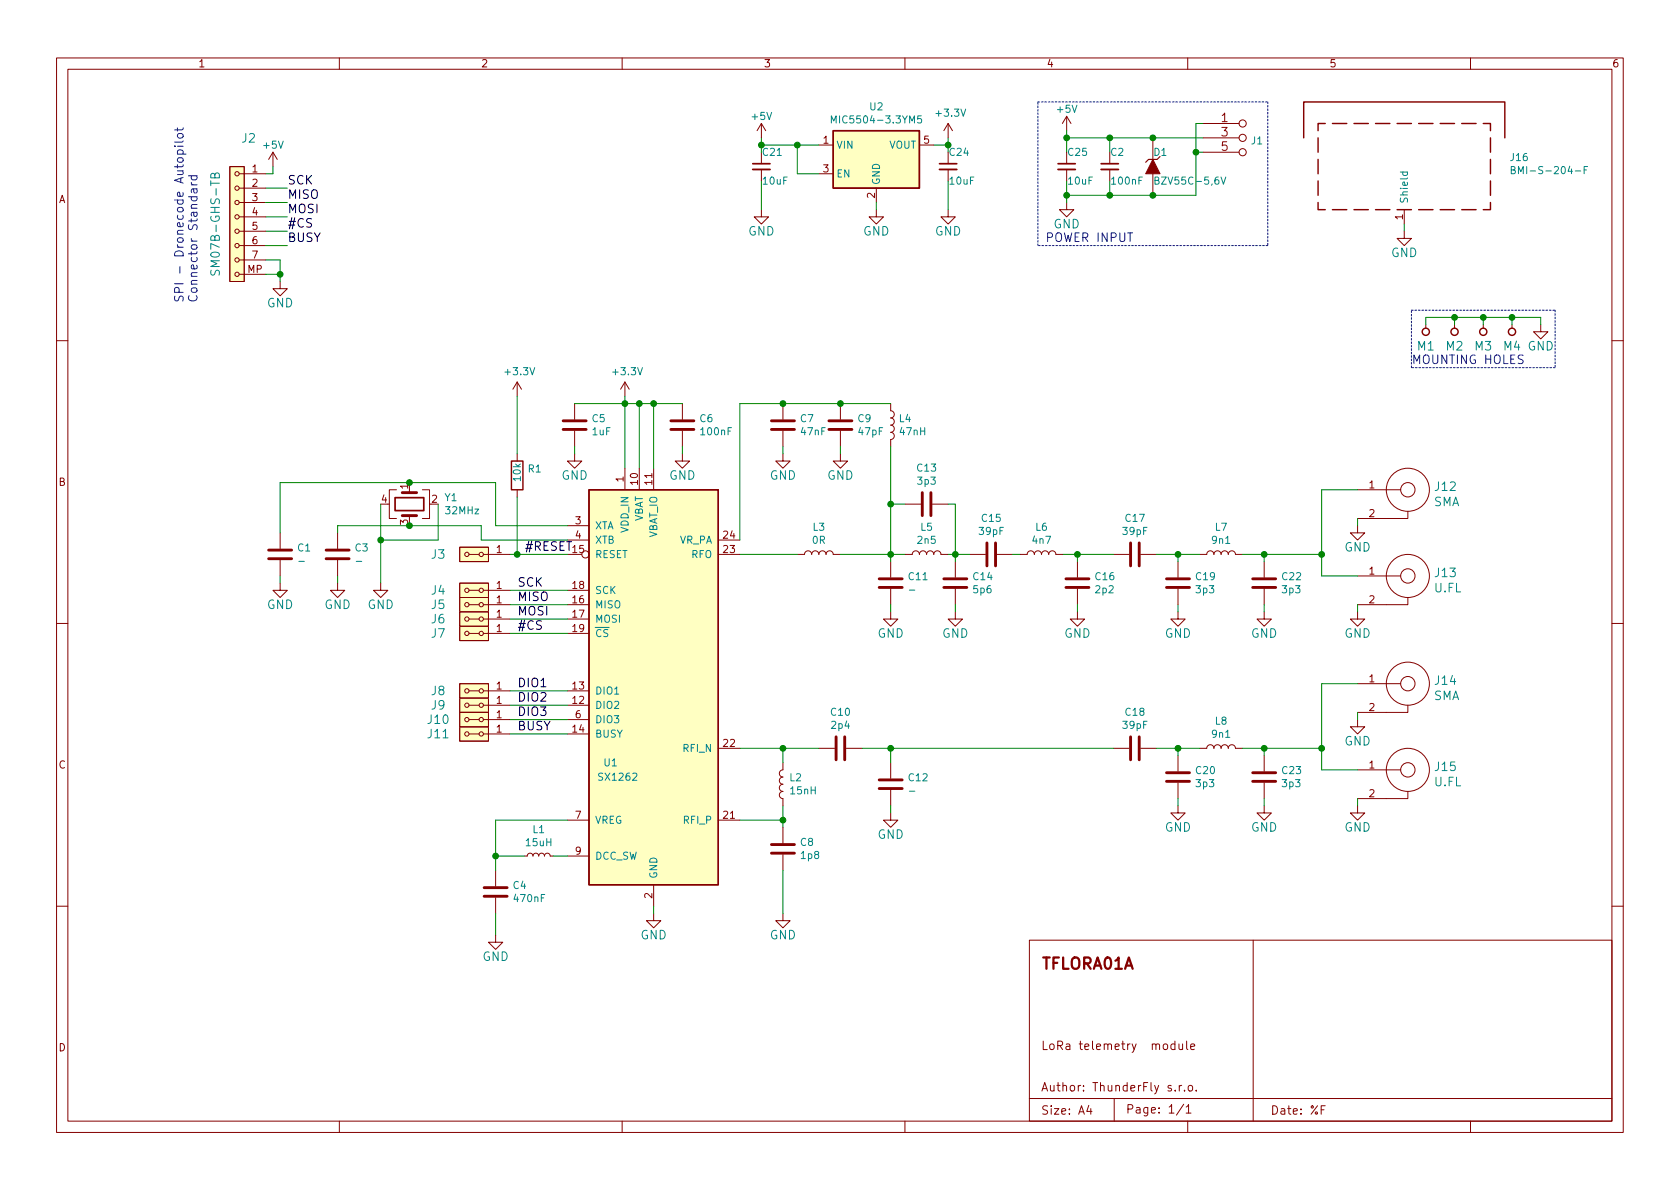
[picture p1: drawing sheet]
<svg xmlns="http://www.w3.org/2000/svg" width="297mm" height="210mm" viewBox="0 0 297 210" stroke-linecap="round" stroke-linejoin="round" font-family="sans-serif">
<g fill="none" stroke="#840000" stroke-width=".18">
<path d="M10 10.2h277v190.1h-277zM12 12.2h273v186.1h-273zM60 10.2v2M110 10.2v2M160 10.2v2M210 10.2v2M260 10.2v2M40.6 29.5h2.6v20.3h-2.6zM42.3 38.3h4.7M42.3 35.8h4.7M42.3 33.3h4.7M42.3 30.7h4.7"/>
<path d="M48.3 26.9l-.8 1.3M48.3 26.9v2.6M48.3 26.9l.7 1.3M134.6 37.1v1.2h1.3l-1.3 1.3-1.3-1.3h1.3M134.6 21.8v2.6M134.6 26.9v2.1M134.6 30v2M134.6 21.8l-.7 1.3M134.6 21.8l.8 1.3M144.8 30.7h2.5M144.8 25.6h2.5M154.9 37.1v1.2h1.3l-1.3 1.3-1.2-1.3h1.2"/>
<path d="M154.9 33.3v2.5M162.6 25.6h2.5M167.6 37.1v1.2h1.3l-1.3 1.3-1.2-1.3h1.2M167.6 21.8v2.6M167.6 26.9v2.1M167.6 30v2M167.6 21.8l-.7 1.3M167.6 21.8l.8 1.3M188.6 35.8v1.3h1.3l-1.3 1.2-1.3-1.2h1.3M188.6 20.6v2.5M188.6 26.9v2.1M188.6 30v2"/>
<path d="M188.6 20.6l-.8 1.2M188.6 20.6l.8 1.2M196.2 26.9v2.1M196.2 30v2M203.8 24.4v3.8M203.8 30.7v3.8M212.7 21.8h6.4M212.7 24.4h6.4M212.7 26.9h6.4M248.3 37.1v2.5M42.3 48.5h4.7M42.3 46h4.7"/>
<path d="M42.3 43.4h4.7M42.3 40.9h4.7M49.5 49.8v1.2h1.3l-1.3 1.3-1.2-1.3h1.2M248.3 40.9v1.3h1.3l-1.3 1.2-1.3-1.2h1.3M252.1 57.4v.6M257.2 57.4v.6M262.3 57.4v.6M267.3 57.4v.6M272.4 57.4v1.3h1.3l-1.3 1.2-1.3-1.2h1.3M10 60.2h2M91.4 67.6l-.7 1.2M91.4 67.6v2.5"/>
<path d="M91.4 67.6l.8 1.2M101.6 71.4v2.8M101.6 76.2v2.8M110.5 67.6v2.5M110.5 67.6l-.8 1.2M110.5 67.6l.8 1.2M120.6 71.4v2.8M120.6 76.2v2.8M138.4 71.4v2.8M138.4 76.2v2.8M148.6 71.4v2.8M148.6 76.2v2.8"/>
<path d="M157.5 71.4v1.2a.64 .64 0 0 1 .6 .7 .64 .64 0 0 1-.6 .6 .64 .64 0 0 1 .6 .6 .64 .64 0 0 1-.6 .7 .64 .64 0 0 1 .6 .6 .64 .64 0 0 1-.6 .6 .64 .64 0 0 1 .6 .7 .64 .64 0 0 1-.6 .6v1.3M285 60.2h2M49.5 94.2v2.8M49.5 99.1v2.7M59.7 94.2v2.8M59.7 99.1v2.7M70.1 86.6h-1.3v5.1h1.3M72.4 86.6v.5M72.4 91.2v.5M74.7 86.6h1.2v5.1h-1.2M81.3 96.8h5.1v2.5h-5.1zM82.9 98h1.8"/>
<path d="M85.5 98h4.7M91.4 80.3v1.2M91.4 86.6v1.3M100.3 98h2.6M100.3 95.5h3.8M100.3 93h3.8M101.6 80.3v1.2h1.3l-1.3 1.3-1.3-1.3h1.3M110.5 82.8v3.8M113 82.8v3.8M115.6 82.8v3.8M120.6 80.3v1.2h1.3l-1.3 1.3-1.2-1.3h1.2M127 98h3.8"/>
<path d="M127 95.5h3.8M138.4 80.3v1.2h1.3l-1.3 1.3-1.2-1.3h1.2M141 98h1.2a.64 .64 0 0 1 .7-.6 .64 .64 0 0 1 .6 .6 .64 .64 0 0 1 .6-.6 .64 .64 0 0 1 .7 .6 .64 .64 0 0 1 .6-.6 .64 .64 0 0 1 .6 .6 .64 .64 0 0 1 .7-.6 .64 .64 0 0 1 .6 .6h1.3M148.6 80.3v1.2h1.3l-1.3 1.3-1.3-1.3h1.3M157.5 99.3v2.8M160 98h1.3a.64 .64 0 0 1 .6-.6 .64 .64 0 0 1 .7 .6 .64 .64 0 0 1 .6-.6 .64 .64 0 0 1 .6 .6 .64 .64 0 0 1 .7-.6 .64 .64 0 0 1 .6 .6 .64 .64 0 0 1 .6-.6 .64 .64 0 0 1 .7 .6h1.2M160 89.1h2.8M164.8 89.1h2.8M168.9 99.3v2.8M171.4 98h2.8M176.3 98h2.8M180.3 98h1.3a.64 .64 0 0 1 .6-.6 .64 .64 0 0 1 .7 .6 .64 .64 0 0 1 .6-.6 .64 .64 0 0 1 .6 .6 .64 .64 0 0 1 .7-.6 .64 .64 0 0 1 .6 .6 .64 .64 0 0 1 .7-.6 .64 .64 0 0 1 .6 .6h1.3"/>
<path d="M190.5 99.3v2.8M196.8 98h2.8M201.7 98h2.8M208.3 99.3v2.8M212.1 98h1.3a.64 .64 0 0 1 .6-.6 .64 .64 0 0 1 .6 .6 .64 .64 0 0 1 .7-.6 .64 .64 0 0 1 .6 .6 .64 .64 0 0 1 .6-.6 .64 .64 0 0 1 .7 .6 .64 .64 0 0 1 .6-.6 .64 .64 0 0 1 .6 .6h1.3M223.5 99.3v2.8M240 93v1.2h1.3l-1.3 1.3-1.2-1.3h1.2M240 86.6h7.6M248.9 90.4v1.3h-8.9M10 110.2h2M49.5 103.1v1.3h1.3l-1.3 1.3-1.2-1.3h1.2M59.7 103.1v1.3h1.3l-1.3 1.3-1.3-1.3h1.3"/>
<path d="M67.3 103.1v1.3h1.3l-1.3 1.3-1.3-1.3h1.3M81.3 110.7h5.1v2.6h-5.1zM81.3 105.7h5.1v2.5h-5.1zM81.3 108.2h5.1v2.5h-5.1zM81.3 103.1h5.1v2.6h-5.1zM82.9 106.9h1.8M82.9 109.5h1.8M82.9 104.4h1.8M82.9 112h1.8M85.5 106.9h4.7M85.5 109.5h4.7M85.5 104.4h4.7"/>
<path d="M85.5 112h4.7M100.3 106.9h3.8M100.3 109.5h3.8M100.3 104.4h3.8M100.3 112h3.8M157.5 108.2v1.3h1.2l-1.2 1.2-1.3-1.2h1.3M157.5 104.1v2.8M168.9 108.2v1.3h1.3l-1.3 1.2-1.3-1.2h1.3M168.9 104.1v2.8M190.5 108.2v1.3h1.3l-1.3 1.2-1.3-1.2h1.3M190.5 104.1v2.8M208.3 108.2v1.3h1.2l-1.2 1.2-1.3-1.2h1.3"/>
<path d="M208.3 104.1v2.8M223.5 108.2v1.3h1.3l-1.3 1.2-1.3-1.2h1.3M223.5 104.1v2.8M240 108.2v1.3h1.3l-1.3 1.2-1.2-1.2h1.2M240 101.8h7.6M248.9 105.7v1.2h-8.9M285 110.2h2M81.3 128.5h5.1v2.6h-5.1zM81.3 123.4h5.1v2.6h-5.1zM81.3 120.9h5.1v2.5h-5.1zM81.3 126h5.1v2.5h-5.1zM82.9 129.8h1.8"/>
<path d="M82.9 124.7h1.8M82.9 122.2h1.8M82.9 127.2h1.8M85.5 129.8h4.7M85.5 124.7h4.7M85.5 122.2h4.7M85.5 127.2h4.7M100.3 129.8h3.8M100.3 124.7h3.8M100.3 122.2h3.8M100.3 127.2h3.8M127 132.3h3.8"/>
<path d="M138.4 134.9v1.2a.64 .64 0 0 0-.6 .7 .64 .64 0 0 0 .6 .6 .64 .64 0 0 0-.6 .6 .64 .64 0 0 0 .6 .7 .64 .64 0 0 0-.6 .6 .64 .64 0 0 0 .6 .6 .64 .64 0 0 0-.6 .7 .64 .64 0 0 0 .6 .6v1.3M144.8 132.3h2.8M149.6 132.3h2.8M157.5 134.9v2.8M157.5 139.7v2.8M196.8 132.3h2.8M201.7 132.3h2.8M208.3 133.6v2.8M208.3 138.4v2.8M212.1 132.3h1.3a.64 .64 0 0 1 .6-.6 .64 .64 0 0 1 .6 .6 .64 .64 0 0 1 .7-.6 .64 .64 0 0 1 .6 .6 .64 .64 0 0 1 .6-.6 .64 .64 0 0 1 .7 .6 .64 .64 0 0 1 .6-.6 .64 .64 0 0 1 .6 .6h1.3M223.5 133.6v2.8M223.5 138.4v2.8"/>
<path d="M240 127.2v1.3h1.3l-1.3 1.3-1.2-1.3h1.2M240 136.1h7.6M240 120.9h7.6M248.9 139.9v1.3h-8.9M248.9 124.7v1.3h-8.9M87.6 153.9v2.8M87.6 158.7v2.8M92.7 151.4h.5l.2-.4 .3-.1 .4 .1 .1 .4 .2-.3 .3-.2 .4 .1 .1 .4 .3-.4 .4-.1 .2 .2 .2 .3 .1-.4 .4-.1 .3 .1 .2 .4h.5M100.3 145h3.8M100.3 151.4h3.8M115.6 156.5v3.8M127 145h3.8"/>
<path d="M138.4 146.3v2.8M138.4 151.1v2.8M157.5 143.8v1.2h1.2l-1.2 1.3-1.3-1.3h1.3M208.3 142.5v1.3h1.2l-1.2 1.2-1.3-1.2h1.3M223.5 142.5v1.3h1.3l-1.3 1.2-1.3-1.2h1.3M240 142.5v1.3h1.3l-1.3 1.2-1.2-1.2h1.2M10 160.2h2M87.6 165.3v1.3h1.3l-1.3 1.3-1.2-1.3h1.2M115.6 161.5v1.3h1.2l-1.2 1.3-1.3-1.3h1.3M138.4 161.5v1.3h1.3l-1.3 1.3-1.2-1.3h1.2M182 166.3h103v32h-103zM221.6 166.3v32"/>
<path d="M285 160.2h2M60 198.3v2M110 198.3v2M160 198.3v2M182 194.3h103M192.5 195.5l-.4 1h1M192.9 196v1M197 194.3v4M207.7 184.7l-.4-.1-.3 .3v.4l.2 .2h.5M207.7 184.1v1.5M207.8 192.8v.1M208.5 184.6v.9l.4 .1 .2-.1"/>
<path d="M208.5 191.9v1M208.9 191.9l-.3 .1-.1 .2M209.1 184.6v1M209.3 195.3l-1.3 1.9M209.4 192.8v.1M209.7 195.8l.4-.5v1.5M209.7 196.8h.9M209.8 184.1v1.3l.2 .2M210 198.3v2M210.2 192l.4-.1 .3 .3v.4l-.3 .3h-.4l-.1-.3v-.4zM210.5 185.1l.7-.1v-.3l-.5-.1-.2 .2 .1 .7h.6M211.5 192.8v.1"/>
<path d="M233.6 196.2h.5M234.3 195.5h-.7v1.5M260 198.3v2"/>
<circle cx="41.9" cy="30.7" r=".38"/>
<circle cx="41.9" cy="38.3" r=".38"/>
<circle cx="41.9" cy="35.8" r=".38"/>
<circle cx="41.9" cy="33.3" r=".38"/>
<circle cx="219.7" cy="21.8" r=".63"/>
<circle cx="219.7" cy="26.9" r=".63"/>
<circle cx="219.7" cy="24.4" r=".63"/>
<circle cx="41.9" cy="40.9" r=".38"/>
<circle cx="41.9" cy="43.4" r=".38"/>
<circle cx="41.9" cy="48.5" r=".38"/>
<circle cx="41.9" cy="46" r=".38"/>
<circle cx="82.6" cy="98" r=".38"/>
<circle cx="85.1" cy="98" r=".38"/>
<circle cx="103.5" cy="98" r=".63"/>
<circle cx="248.9" cy="86.6" r="3.8"/>
<circle cx="248.9" cy="86.6" r="1.27"/>
<circle cx="82.6" cy="109.5" r=".38"/>
<circle cx="82.6" cy="112" r=".38"/>
<circle cx="82.6" cy="106.9" r=".38"/>
<circle cx="82.6" cy="104.4" r=".38"/>
<circle cx="85.1" cy="104.4" r=".38"/>
<circle cx="85.1" cy="106.9" r=".38"/>
<circle cx="85.1" cy="109.5" r=".38"/>
<circle cx="85.1" cy="112" r=".38"/>
<circle cx="248.9" cy="101.8" r="3.8"/>
<circle cx="248.9" cy="101.8" r="1.27"/>
<circle cx="82.6" cy="129.8" r=".38"/>
<circle cx="82.6" cy="127.2" r=".38"/>
<circle cx="82.6" cy="122.2" r=".38"/>
<circle cx="82.6" cy="124.7" r=".38"/>
<circle cx="85.1" cy="127.2" r=".38"/>
<circle cx="85.1" cy="124.7" r=".38"/>
<circle cx="85.1" cy="122.2" r=".38"/>
<circle cx="85.1" cy="129.8" r=".38"/>
<circle cx="248.9" cy="136.1" r="3.8"/>
<circle cx="248.9" cy="120.9" r="3.8"/>
<circle cx="248.9" cy="120.9" r="1.27"/>
<circle cx="248.9" cy="136.1" r="1.27"/>
</g>
<g fill="#ffffc2" stroke="#ffffc2" stroke-width=".18">
<path d="M81.3 96.8h5.1v2.5h-5.1z"/>
<path d="M81.3 128.5h5.1v2.6h-5.1z"/>
<path d="M81.3 123.4h5.1v2.6h-5.1z"/>
<path d="M104.1 86.6h22.9v69.9h-22.9z"/>
<path d="M81.3 110.7h5.1v2.6h-5.1z"/>
<path d="M81.3 120.9h5.1v2.5h-5.1z"/>
<path d="M81.3 126h5.1v2.5h-5.1z"/>
<path d="M40.6 29.5h2.6v20.3h-2.6z"/>
<path d="M81.3 105.7h5.1v2.5h-5.1z"/>
<path d="M81.3 108.2h5.1v2.5h-5.1z"/>
<path d="M81.3 103.1h5.1v2.6h-5.1z"/>
<path d="M147.3 23.1h15.3v10.2h-15.3z"/>
</g>
<g fill="none" stroke="#840000" stroke-width=".51">
<path d="M99.6 75.9h4M99.6 74.4h4M118.6 75.9h4.1M118.6 74.4h4.1M136.4 75.9h4.1M136.4 74.4h4.1M146.6 75.9h4M146.6 74.4h4M47.5 98.8h4.1M47.5 97.3h4.1M57.7 98.8h4M57.7 97.3h4"/>
<path d="M71.1 87.1h2.6M71.1 91.2h2.6M163.1 87.1v4.1M164.6 87.1v4.1M174.5 96v4.1M176 96v4.1M199.9 96v4.1M201.4 96v4.1M155.4 103.9h4.1M155.4 102.4h4.1M166.9 103.9h4M166.9 102.4h4"/>
<path d="M188.5 103.9h4M188.5 102.4h4M206.2 103.9h4.1M206.2 102.4h4.1M221.5 103.9h4.1M221.5 102.4h4.1M147.8 130.3v4.1M149.4 130.3v4.1M155.4 139.4h4.1M155.4 137.9h4.1M199.9 130.3v4.1M201.4 130.3v4.1"/>
<path d="M206.2 136.6h4.1M206.2 138.2h4.1M221.5 136.6h4.1M221.5 138.2h4.1M85.6 158.5h4.1M85.6 157h4.1M136.4 150.9h4.1M136.4 149.3h4.1"/>
</g>
<g fill="none" stroke="#840000" stroke-width=".25">
<path d="M147.3 23.1h15.3v10.2h-15.3zM230.5 24.4v-6.4h35.6v6.4M233 35.8v1.3h1.3M233 24.4v2.5M233 28.2v2.5M233 32v2.5M234.3 21.8h-1.3v1.3M235.6 21.8h2.5M235.6 37.1h2.5M239.4 21.8h2.5M239.4 37.1h2.5M243.2 21.8h2.5"/>
<path d="M243.2 37.1h2.5M247 21.8h2.6M247 37.1h2.6M250.8 21.8h2.6M250.8 37.1h2.6M254.6 21.8h2.6M254.6 37.1h2.6M258.4 21.8h2.6M258.4 37.1h2.6M262.3 21.8h1.2v1.3M263.5 35.8v1.3h-1.2M263.5 24.4v2.5"/>
<path d="M263.5 28.2v2.5M263.5 32v2.5M90.4 81.5h2.1v5.1h-2.1zM104.1 86.6h22.9v69.9h-22.9z"/>
<circle cx="252.1" cy="58.7" r=".63"/>
<circle cx="257.2" cy="58.7" r=".63"/>
<circle cx="262.3" cy="58.7" r=".63"/>
<circle cx="267.3" cy="58.7" r=".63"/>
</g>
<path d="M38 30.9a.41 .41 0 0 1 .4-.3 .41 .41 0 0 1 .4 .3v.6h-1.5v-.6l.1-.2h.3l.2 .1 .1 .7M147 21.8v-1.3l.4 .9 .4-.9v1.3M162.9 20.5h-.6l-.1 .6 .2-.1h.4l.2 .2-.1 .4-.2 .2-.5-.2M204.2 31.9l.6-.1 .1-.1-.1-.3-.6-.1v1.3h.5l.2-.1v-.4l-.3-.2M215.9 31.3l.4 1.3 .4-1.3M247.6 30.4h1.3M248.1 30.4l-.1 .4 .3 .2 .5-.1v-.5M267.2 30.1l.6-.1 .1-.2-.1-.2-.6-.2v1.3h.5l.2-.1v-.3l-.3-.2M268.5 30.7v-1.3l.4 1 .4-1v1.3M280.1 30.1h.4M280.7 29.4h-.6v1.3M37.3 47.8v.6l.3 .3 .3-.2 .3-.6h.4l.2 .2-.1 .6" fill="none" stroke="#008484" stroke-width=".18"/>
<path d="M205.1 27.7l-.5 .5h-1.5l-.5 .5" fill="none" stroke="#840000" stroke-width=".2"/>
<path d="M203.8 28.2l1.3 2.5h-2.5z" fill="#840000" stroke="#840000" stroke-width=".18"/>
<path d="M133.1 30h3M166.1 30h3.1M187.1 30h3M194.7 30h3" fill="none" stroke="#840000" stroke-width=".33"/>
<path d="M133.1 29h3M166.1 29h3.1M187.1 29h3M194.7 29h3M69.8 88h5.1v2.3h-5.1z" fill="none" stroke="#840000" stroke-width=".3"/>
<g fill="none" stroke="#0000c2" stroke-width=".18">
<path d="M30.9 25.9h.1M31.4 27.2h1.5M31.4 25.9h1M31.4 22.6v.6M31.4 27.2v-.4l.3-.3h.4l.2 .2v.5M31.5 28h.7l.2 .2-.1 .3-.2 .2-.6-.1-.1-.2zM31.5 23.7h.7l.2 .2-.1 .4-.2 .1-.6-.1-.1-.2zM32.4 24.9l-.2 .2h-1.3M32.4 22.6l-.2 .4h-1.3M33.3 31.1h1.5M33.8 32.2l.1 .3 .2 .2M33.8 32.7h1"/>
<path d="M33.9 31.1l-.1 .4 .3 .3h.4l.3-.1v-.6M34.2 33.4l.1 .5a.3 .3 0 0 0 .2 .2 .3 .3 0 0 0 .3-.2v-.5M34.8 33.4l-.9 .1v.6"/>
</g>
<path d="M183.5 18h40.7M224.2 18v25.4M183.5 43.4v-25.4M224.2 43.4h-40.7M249.6 54.9h25.4M275 54.9v10.1M249.6 65v-10.1M275 65h-25.4" fill="none" stroke="#0000c2" stroke-width=".18" stroke-dasharray=".3 .3"/>
<g fill="none" stroke="#008400" stroke-width=".18">
<path d="M47 38.3h3.8M47 35.8h3.8M47 33.3h3.8M48.3 29.5v1.2h-1.3M134.6 24.4v1.2h10.2M134.6 32v5.1M141 25.6v5.1h3.8M154.9 35.8v1.3M167.6 24.4v1.2h-2.5M167.6 32v5.1M188.6 24.4h24.1M188.6 23.1v3.8"/>
<path d="M188.6 32v3.8M196.2 24.4v2.5M196.2 32v2.5M211.5 26.9h1.2M212.7 21.8h-1.2v12.7h-22.9M248.3 39.6v1.3M47 48.5h2.5M47 46h2.5v3.8M47 40.9h3.8M47 43.4h3.8M252.1 57.4v-1.3h20.3v1.3M257.2 56.1v1.3"/>
<path d="M262.3 56.1v1.3M267.3 56.1v1.3M91.4 70.1v10.2M101.6 71.4h19M101.6 79v1.3M110.5 70.1v12.7M113 71.4v11.4M115.6 71.4v11.4M120.6 79v1.3M138.4 79v1.3M148.6 79v1.3M157.5 71.4h-26.7v24.1"/>
<path d="M157.5 79v20.3M59.7 94.2v-1.2h25.4v2.5h15.2M67.3 89.1v14M77.5 89.1v6.4h-10.2M90.2 98h10.1M91.4 87.9v10.1M100.3 93h-12.7v-7.7h-38.1v8.9M130.8 98h10.2M148.6 98h11.4M157.5 89.1h2.5M167.6 98h3.8M167.6 89.1h1.3v10.2"/>
<path d="M179.1 98h1.2M188 98h8.8M190.5 98v1.3M204.5 98h7.6M208.3 98v1.3M219.7 98h14M223.5 98v1.3M240 86.6h-6.3v15.2h6.3M240 91.7v1.3M49.5 101.8v1.3M59.7 101.8v1.3M90.2 109.5h10.1"/>
<path d="M90.2 112h10.1M90.2 104.4h10.1M90.2 106.9h10.1M157.5 106.9v1.3M168.9 106.9v1.3M190.5 106.9v1.3M208.3 106.9v1.3M223.5 106.9v1.3M240 106.9v1.3M90.2 129.8h10.1M90.2 124.7h10.1M90.2 122.2h10.1"/>
<path d="M90.2 127.2h10.1M130.8 132.3h14M138.4 132.3v2.6M152.4 132.3h44.4M157.5 132.3v2.6M204.5 132.3h7.6M208.3 132.3v1.3M219.7 132.3h14M223.5 132.3v1.3M240 120.9h-6.3v15.2h6.3M240 126v1.2M87.6 151.4h5.1"/>
<path d="M97.8 151.4h2.5M100.3 145h-12.7v8.9M130.8 145h7.6M138.4 142.5v3.8M138.4 153.9v7.6M157.5 142.5v1.3M208.3 141.2v1.3M223.5 141.2v1.3M240 141.2v1.3M87.6 161.5v3.8M115.6 160.3v1.2"/>
</g>
<g fill="#008400" stroke="#008400" stroke-width=".18">
<circle cx="257.2" cy="56.1" r=".51"/>
<circle cx="262.3" cy="56.1" r=".51"/>
<circle cx="196.2" cy="34.5" r=".51"/>
<circle cx="203.8" cy="34.5" r=".51"/>
<circle cx="223.5" cy="98" r=".51"/>
<circle cx="208.3" cy="98" r=".51"/>
<circle cx="233.7" cy="98" r=".51"/>
<circle cx="267.3" cy="56.1" r=".51"/>
<circle cx="138.4" cy="132.3" r=".51"/>
<circle cx="115.6" cy="71.4" r=".51"/>
<circle cx="148.6" cy="71.4" r=".51"/>
<circle cx="157.5" cy="89.1" r=".51"/>
<circle cx="138.4" cy="71.4" r=".51"/>
<circle cx="134.6" cy="25.6" r=".51"/>
<circle cx="141" cy="25.6" r=".51"/>
<circle cx="167.6" cy="25.6" r=".51"/>
<circle cx="211.5" cy="26.9" r=".51"/>
<circle cx="190.5" cy="98" r=".51"/>
<circle cx="223.5" cy="132.3" r=".51"/>
<circle cx="208.3" cy="132.3" r=".51"/>
<circle cx="233.7" cy="132.3" r=".51"/>
<circle cx="157.5" cy="132.3" r=".51"/>
<circle cx="203.8" cy="24.4" r=".51"/>
<circle cx="188.6" cy="24.4" r=".51"/>
<circle cx="188.6" cy="34.5" r=".51"/>
<circle cx="196.2" cy="24.4" r=".51"/>
<circle cx="168.9" cy="98" r=".51"/>
<circle cx="157.5" cy="98" r=".51"/>
<circle cx="110.5" cy="71.4" r=".51"/>
<circle cx="113" cy="71.4" r=".51"/>
<circle cx="72.4" cy="85.3" r=".51"/>
<circle cx="67.3" cy="95.5" r=".51"/>
<circle cx="72.4" cy="93" r=".51"/>
<circle cx="91.4" cy="98" r=".51"/>
<circle cx="49.5" cy="48.5" r=".51"/>
<circle cx="87.6" cy="151.4" r=".51"/>
<circle cx="138.4" cy="145" r=".51"/>
</g>
<text font-size="2.8" fill="#840000" x="184" y="171.4">TFLORA01A</text>
<g font-size="2.1" fill="#840000">
<text x="215.9" y="21.6">1</text>
<text x="215.9" y="24.1">3</text>
<text x="215.9" y="26.7">5</text>
<text x="184" y="185.7">LoRa telemetry module</text>
<text x="184" y="193">Author: ThunderFly s.r.o.</text>
<text x="184" y="197.1">Size: A4</text>
<text x="199" y="196.9">Page: 1/1</text>
<text x="224.6" y="197.1">Date: %F</text>
</g>
<g font-size="2.1" fill="#008484">
<text x="42.8" y="25.2">J2</text>
<text x="132.3" y="41.7">GND</text>
<text x="152.6" y="41.7">GND</text>
<text x="165.3" y="41.7">GND</text>
<text x="186.2" y="40.4">GND</text>
<text x="38.9" y="47.6" transform="rotate(-90 38.9 47.6)">SM07B-GHS-TB</text>
<text x="245.9" y="45.5">GND</text>
<text x="47.2" y="54.4">GND</text>
<text x="250.6" y="62">M1</text>
<text x="255.7" y="62">M2</text>
<text x="260.8" y="62">M3</text>
<text x="265.9" y="62">M4 GND</text>
<text x="99.2" y="84.8">GND</text>
<text x="118.3" y="84.8">GND</text>
<text x="136.1" y="84.8">GND</text>
<text x="146.2" y="84.8">GND</text>
<text x="253.4" y="89.5">SMA</text>
<text x="253.8" y="86.8">J12</text>
<text x="76.3" y="98.8">J3</text>
<text x="237.7" y="97.5">GND</text>
<text x="47.2" y="107.7">GND</text>
<text x="57.3" y="107.7">GND</text>
<text x="65" y="107.7">GND</text>
<text x="76.3" y="107.7">J5</text>
<text x="76.3" y="105.2">J4</text>
<text x="253.6" y="104.7">U.FL</text>
<text x="253.8" y="102.1">J13</text>
<text x="76.3" y="112.8">J7</text>
<text x="76.3" y="110.2">J6</text>
<text x="155.1" y="112.8">GND</text>
<text x="166.6" y="112.8">GND</text>
<text x="188.1" y="112.8">GND</text>
<text x="205.9" y="112.8">GND</text>
<text x="221.2" y="112.8">GND</text>
<text x="237.7" y="112.8">GND</text>
<text x="76.3" y="125.5">J9</text>
<text x="76.3" y="122.9">J8</text>
<text x="253.4" y="123.8">SMA</text>
<text x="253.8" y="121.1">J14</text>
<text x="75.7" y="130.6">J11</text>
<text x="75.7" y="128">J10</text>
<text x="237.7" y="131.8">GND</text>
<text x="253.8" y="136.3">J15</text>
<text x="253.6" y="139">U.FL</text>
<text x="155.1" y="148.3">GND</text>
<text x="205.9" y="147.1">GND</text>
<text x="221.2" y="147.1">GND</text>
<text x="237.7" y="147.1">GND</text>
<text x="113.2" y="166.1">GND</text>
<text x="136.1" y="166.1">GND</text>
<text x="85.3" y="169.9">GND</text>
</g>
<g font-size="2.1">
<text x="50.8" y="35.2">MISO</text>
<text x="50.8" y="32.6">SCK</text>
<text x="50.8" y="37.7">MOSI</text>
<text x="50.8" y="40.2">#CS</text>
<text x="50.8" y="42.8">BUSY</text>
<text x="92.7" y="97.4">#RESET</text>
<text x="91.4" y="106.3">MISO</text>
<text x="91.4" y="103.7">SCK</text>
<text x="91.4" y="108.8">MOSI</text>
<text x="91.4" y="111.4">#CS</text>
<text x="91.4" y="121.5">DIO1</text>
<text x="91.4" y="124.1">DIO2</text>
<text x="91.4" y="129.1">BUSY</text>
<text x="91.4" y="126.6">DIO3</text>
</g>
<g font-size="2.1" fill="#0000c2">
<text x="184.8" y="42.8">POWER INPUT</text>
<text x="32.5" y="53.6" transform="rotate(-90 32.5 53.6)">SPI - Dronecode Autopilot</text>
<text x="34.9" y="53.6" transform="rotate(-90 34.9 53.6)">Connector Standard</text>
<text x="249.6" y="64.4">MOUNTING HOLES</text>
</g>
<g font-size="1.8" fill="#840000">
<text x="35" y="11.9">1</text>
<text x="85" y="11.9">2</text>
<text x="135" y="11.9">3</text>
<text x="185" y="11.9">4</text>
<text x="235" y="11.9">5</text>
<text x="285" y="11.9">6</text>
<text x="145.6" y="25.4">1</text>
<text x="163.3" y="25.4">5</text>
<text x="10.3" y="35.9">A</text>
<text x="44.6" y="30.5">1</text>
<text x="44.6" y="33">2</text>
<text x="44.6" y="35.6">3</text>
<text x="145.6" y="30.5">3</text>
<text x="154.7" y="35" transform="rotate(-90 154.7 35)">2</text>
<text x="44.6" y="38.1">4</text>
<text x="44.6" y="40.6">5</text>
<text x="248" y="38.8" transform="rotate(-90 248 38.8)">1</text>
<text x="44.6" y="43.2">6</text>
<text x="44.6" y="45.7">7</text>
<text x="43.8" y="48.3">MP</text>
<text x="10.3" y="85.9">B</text>
<text x="67.5" y="88.9">4</text>
<text x="72.1" y="86.5" transform="rotate(-90 72.1 86.5)">1</text>
<text x="76.3" y="88.9">2</text>
<text x="110.2" y="85.2" transform="rotate(-90 110.2 85.2)">1</text>
<text x="112.8" y="85.7" transform="rotate(-90 112.8 85.7)">10</text>
<text x="115.3" y="85.7" transform="rotate(-90 115.3 85.7)">11</text>
<text x="242.1" y="86.4">1</text>
<text x="72.1" y="92.8" transform="rotate(-90 72.1 92.8)">3</text>
<text x="101.7" y="92.7">3</text>
<text x="101.7" y="95.2">4</text>
<text x="127.9" y="95.2">24</text>
<text x="242.1" y="91.4">2</text>
<text x="87.8" y="97.8">1</text>
<text x="101.3" y="97.8">15</text>
<text x="127.9" y="97.8">23</text>
<text x="242.1" y="101.6">1</text>
<text x="87.8" y="106.7">1</text>
<text x="87.8" y="104.1">1</text>
<text x="101.3" y="106.7">16</text>
<text x="101.3" y="104.1">18</text>
<text x="242.1" y="106.7">2</text>
<text x="87.8" y="111.8">1</text>
<text x="87.8" y="109.2">1</text>
<text x="101.3" y="109.2">17</text>
<text x="101.3" y="111.8">19</text>
<text x="87.8" y="124.5">1</text>
<text x="87.8" y="121.9">1</text>
<text x="101.3" y="124.5">12</text>
<text x="101.3" y="121.9">13</text>
<text x="242.1" y="120.6">1</text>
<text x="242.1" y="125.7">2</text>
<text x="87.8" y="129.5">1</text>
<text x="87.8" y="127">1</text>
<text x="101.3" y="129.5">14</text>
<text x="101.7" y="127">6</text>
<text x="10.3" y="135.9">C</text>
<text x="127.9" y="132.1">22</text>
<text x="242.1" y="135.9">1</text>
<text x="242.1" y="141">2</text>
<text x="101.7" y="144.8">7</text>
<text x="127.9" y="144.8">21</text>
<text x="101.7" y="151.1">9</text>
<text x="115.3" y="158.9" transform="rotate(-90 115.3 158.9)">2</text>
<text x="10.3" y="185.9">D</text>
</g>
<g font-size="1.8" fill="#008484">
<text x="133" y="21.2">+5V</text>
<text x="148" y="21.8">MIC5504-3.3YM5</text>
<text x="153.8" y="19.5">U2</text>
<text x="165.7" y="20.6">+3.3V</text>
<text x="187" y="19.9">+5V</text>
<text x="46.7" y="26.3">+5V</text>
<text x="147.8" y="26.3">VIN</text>
<text x="157.1" y="26.3">VOUT</text>
<text x="188.9" y="27.6">C25</text>
<text x="196.4" y="27.6">C2</text>
<text x="204" y="27.6">D1</text>
<text x="221.3" y="25.5">J1</text>
<text x="267.1" y="28.5">J16</text>
<text x="135" y="32.6">10uF</text>
<text x="147.8" y="31.4">EN</text>
<text x="155.6" y="32.8" transform="rotate(-90 155.6 32.8)">GND</text>
<text x="168" y="32.6">10uF</text>
<text x="188.9" y="32.6">10uF</text>
<text x="196.7" y="32.6">100nF</text>
<text x="204.9" y="32.6">BZV55C-5,6V</text>
<text x="269" y="30.8">BMI-S-204-F</text>
<text x="248.9" y="36.1" transform="rotate(-90 248.9 36.1)">Shield</text>
<text x="89.5" y="66.3">+3.3V</text>
<text x="108.5" y="66.3">+3.3V</text>
<text x="104.7" y="74.6">C5</text>
<text x="104.8" y="77">1uF</text>
<text x="123.8" y="74.6">C6</text>
<text x="124" y="77">100nF</text>
<text x="141.5" y="74.6">C7</text>
<text x="141.7" y="77">47nF</text>
<text x="151.7" y="74.6">C9</text>
<text x="151.9" y="77">47pF</text>
<text x="159" y="74.6">L4</text>
<text x="159.2" y="77">47nH</text>
<text x="93.4" y="83.5">R1</text>
<text x="162.2" y="83.4">C13</text>
<text x="78.7" y="88.6">Y1</text>
<text x="92.1" y="85" transform="rotate(-90 92.1 85)">10k</text>
<text x="162.3" y="85.7">3p3</text>
<text x="78.9" y="90.9">32MHz</text>
<text x="105.2" y="93.6">XTA</text>
<text x="111.1" y="94.1" transform="rotate(-90 111.1 94.1)">VDD_IN</text>
<text x="113.7" y="92.4" transform="rotate(-90 113.7 92.4)">VBAT</text>
<text x="116.2" y="95.3" transform="rotate(-90 116.2 95.3)">VBAT_IO</text>
<text x="143.7" y="93.8">L3</text>
<text x="162.8" y="93.8">L5</text>
<text x="173.2" y="94.6">39pF</text>
<text x="173.6" y="92.3">C15</text>
<text x="183.1" y="93.8">L6</text>
<text x="198.6" y="94.6">39pF</text>
<text x="199" y="92.3">C17</text>
<text x="214.9" y="93.8">L7</text>
<text x="52.6" y="97.5">C1</text>
<text x="53" y="99.8">-</text>
<text x="62.8" y="97.5">C3</text>
<text x="63.2" y="99.8">-</text>
<text x="105.2" y="98.7">RESET</text>
<text x="105.2" y="96.1">XTB</text>
<text x="120.1" y="96.1">VR_PA</text>
<text x="122.3" y="98.7">RFO</text>
<text x="143.6" y="96.2">0R</text>
<text x="162.3" y="96.2">2n5</text>
<text x="182.6" y="96.2">4n7</text>
<text x="214.4" y="96.2">9n1</text>
<text x="105.2" y="107.6">MISO</text>
<text x="105.2" y="105">SCK</text>
<text x="160.7" y="102.6">C11</text>
<text x="161" y="104.9">-</text>
<text x="172.1" y="102.6">C14</text>
<text x="172.2" y="104.9">5p6</text>
<text x="193.7" y="102.6">C16</text>
<text x="193.8" y="104.9">2p2</text>
<text x="211.5" y="102.6">C19</text>
<text x="211.5" y="104.9">3p3</text>
<text x="226.7" y="102.6">C22</text>
<text x="226.8" y="104.9">3p3</text>
<text x="105.2" y="110.1">MOSI</text>
<text x="105.2" y="112.6">~CS~</text>
<text x="105.2" y="125.3">DIO2</text>
<text x="105.2" y="122.8">DIO1</text>
<text x="105.2" y="130.4">BUSY</text>
<text x="105.2" y="127.9">DIO3</text>
<text x="147" y="126.6">C10</text>
<text x="147.1" y="128.9">2p4</text>
<text x="198.6" y="128.9">39pF</text>
<text x="199" y="126.6">C18</text>
<text x="214.4" y="130.4">9n1</text>
<text x="214.9" y="128.1">L8</text>
<text x="106.8" y="135.5">U1</text>
<text x="120.9" y="133">RFI_N</text>
<text x="211.5" y="136.9">C20</text>
<text x="226.7" y="136.9">C23</text>
<text x="106.1" y="138">SX1262</text>
<text x="139.6" y="138.1">L2</text>
<text x="139.8" y="140.5">15nH</text>
<text x="160.7" y="138.1">C12</text>
<text x="161" y="140.5">-</text>
<text x="211.5" y="139.2">3p3</text>
<text x="226.8" y="139.2">3p3</text>
<text x="93.1" y="149.6">15uH</text>
<text x="94.2" y="147.3">L1</text>
<text x="105.2" y="145.7">VREG</text>
<text x="121" y="145.7">RFI_P</text>
<text x="141.5" y="149.6">C8</text>
<text x="105.2" y="152">DCC_SW</text>
<text x="116.2" y="155.4" transform="rotate(-90 116.2 155.4)">GND</text>
<text x="141.7" y="151.9">1p8</text>
<text x="90.7" y="157.2">C4</text>
<text x="91" y="159.5">470nF</text>
</g>
<g font-size="1.8" fill="#008400">
<text x="134.9" y="27.6">C21</text>
<text x="167.9" y="27.6">C24</text>
</g>
</svg>
